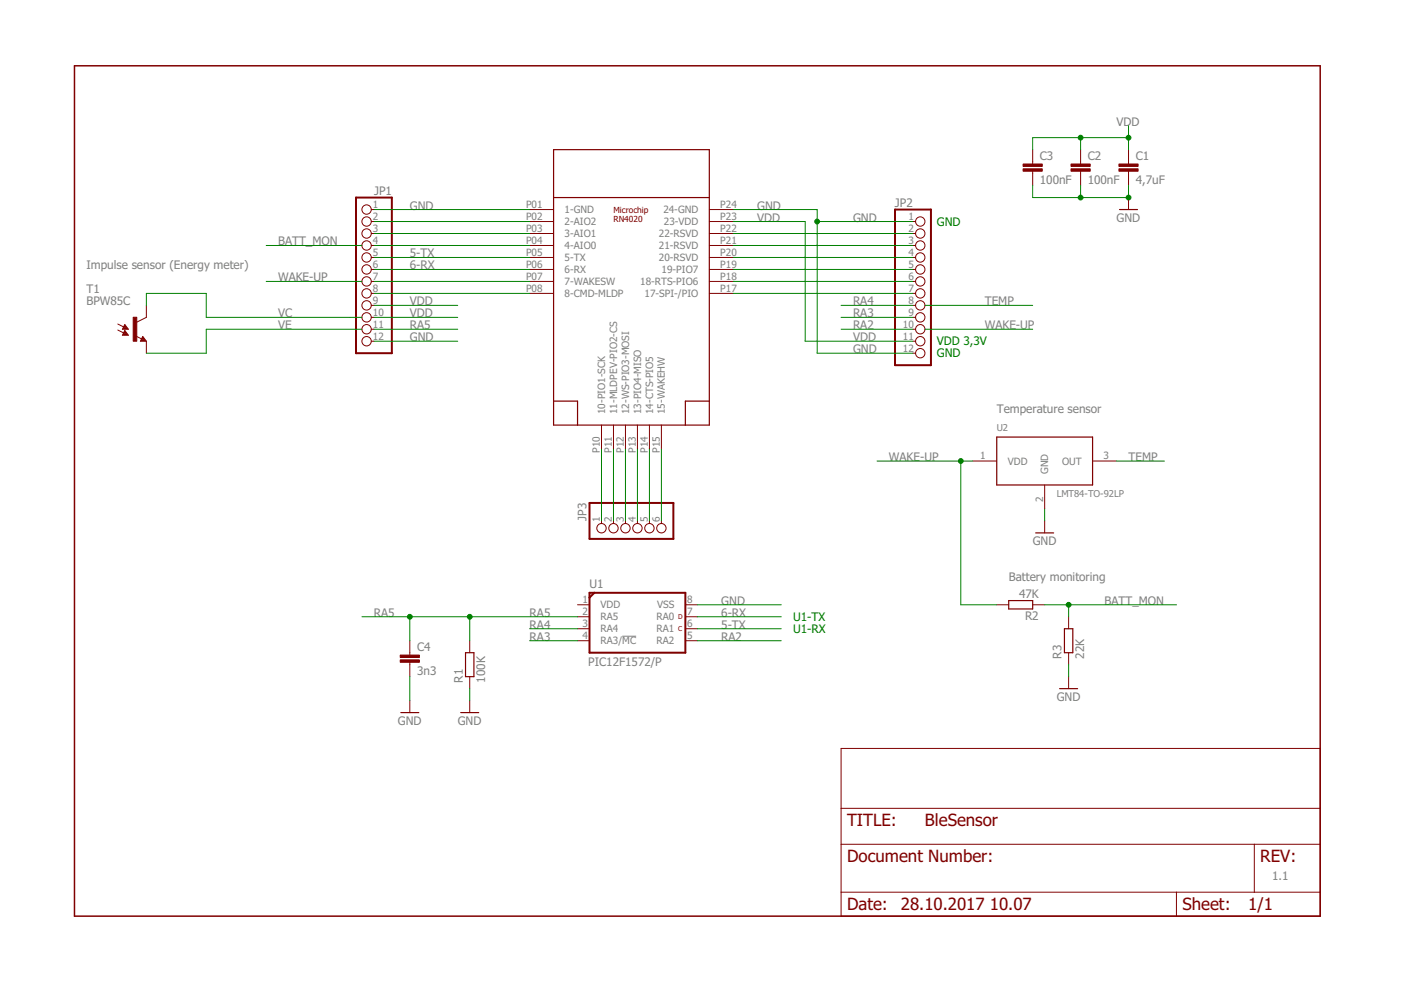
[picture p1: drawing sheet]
<svg xmlns="http://www.w3.org/2000/svg" width="297mm" height="210mm" viewBox="0 0 297 210" stroke-linecap="round" stroke-linejoin="round" font-family="sans-serif">
<path d="M131.9 134.9h3" fill="none" stroke="#808080" stroke-width=".21"/>
<g fill="none" stroke="#800000" stroke-width=".21">
<path d="M218.9 31.7v3.1M218.9 36.3v3M229.1 31.7v3.1M229.1 36.3v3M239.3 31.7v3.1M239.3 36.3v3M78.7 44.4h.6M78.7 47h.6M78.7 49.5h.6M78.7 52h.6M78.7 54.6h.6M78.7 57.1h.6"/>
<path d="M78.7 59.7h.6M112.3 44.4h5.1M112.3 47h5.1M112.3 49.5h5.1M112.3 52h5.1M112.3 54.6h5.1M112.3 57.1h5.1M112.3 59.7h5.1M150.4 44.4h5.1M150.4 47h5.1M150.4 49.5h5.1M150.4 52h5.1"/>
<path d="M150.4 54.6h5.1M150.4 57.1h5.1M150.4 59.7h5.1M193.6 47h.5M193.6 49.5h.5M193.6 52h.5M193.6 54.6h.5M193.6 57.1h.5M193.6 59.7h.5M239.3 41.9v2.5M25 70l1.2 .6M25 68.7l1.2 .6"/>
<path d="M26.5 68.8l.7 1h-1.2zM26.5 70.1l.7 1h-1.2zM28.8 71.2l1.2 .7M30.3 71.3l.7 1h-1.2zM31 64.7v2.6l-2 1M31 72.3v2.6M78.7 62.2h.6M78.7 64.7h.6M78.7 67.3h.6M78.7 69.8h.6M78.7 72.3h.6M112.3 62.2h5.1"/>
<path d="M150.4 62.2h5.1M193.6 62.2h.5M193.6 64.7h.5M193.6 67.3h.5M193.6 69.8h.5M193.6 72.3h.5M193.6 74.9h.5M127.5 90.1v5.1M130.1 90.1v5.1M132.6 90.1v5.1M135.1 90.1v5.1M137.7 90.1v5.1"/>
<path d="M140.2 90.1v5.1M206.2 97.7h5.1M231.6 97.7h5.1M127.5 110.4v.6M130.1 110.4v.6M132.6 110.4v.6M135.1 110.4v.6M137.7 110.4v.6M140.2 110.4v.6M221.5 102.8v5.1M221.5 110.4v2.6M86.9 135.8v3.1"/>
<path d="M99.6 135.8v2.6M122.4 133.3h2.6M122.4 130.8h2.6M122.4 128.2h2.6M122.4 135.8h2.6M145.3 133.3h2.5M145.3 130.8h2.5M145.3 128.2h2.5M145.3 135.8h2.5M211.3 128.2h2.6M218.9 128.2h2.6M226.6 130.8v2.5"/>
<path d="M226.6 138.4v2.5M86.9 140.4v3.1M86.9 148.5v2.6M99.6 143.5v2.5M99.6 148.5v2.6M178.3 158.7h101.6v35.5h-101.6zM226.6 143.5v2.5M178.3 179h101.6M178.3 171.4h101.6M265.9 179v10.2M178.3 189.2h101.6M249.4 189.2v5"/>
<circle cx="77.7" cy="47" r=".99"/>
<circle cx="77.7" cy="49.5" r=".99"/>
<circle cx="77.7" cy="57.1" r=".99"/>
<circle cx="77.7" cy="59.7" r=".99"/>
<circle cx="77.7" cy="44.4" r=".99"/>
<circle cx="77.7" cy="52" r=".99"/>
<circle cx="77.7" cy="54.6" r=".99"/>
<circle cx="195.1" cy="47" r=".99"/>
<circle cx="195.1" cy="49.5" r=".99"/>
<circle cx="195.1" cy="57.1" r=".99"/>
<circle cx="195.1" cy="59.7" r=".99"/>
<circle cx="195.1" cy="52" r=".99"/>
<circle cx="195.1" cy="54.6" r=".99"/>
<circle cx="77.7" cy="67.3" r=".99"/>
<circle cx="77.7" cy="72.3" r=".99"/>
<circle cx="77.7" cy="64.7" r=".99"/>
<circle cx="77.7" cy="69.8" r=".99"/>
<circle cx="77.7" cy="62.2" r=".99"/>
<circle cx="195.1" cy="72.3" r=".99"/>
<circle cx="195.1" cy="67.3" r=".99"/>
<circle cx="195.1" cy="69.8" r=".99"/>
<circle cx="195.1" cy="74.9" r=".99"/>
<circle cx="195.1" cy="64.7" r=".99"/>
<circle cx="195.1" cy="62.2" r=".99"/>
<circle cx="127.5" cy="112" r=".99"/>
<circle cx="130.1" cy="112" r=".99"/>
<circle cx="132.6" cy="112" r=".99"/>
<circle cx="135.1" cy="112" r=".99"/>
<circle cx="137.7" cy="112" r=".99"/>
<circle cx="140.2" cy="112" r=".99"/>
</g>
<g fill="none" stroke="#800000" stroke-width=".25">
<path d="M117.4 31.7h33v58.4h-33zM117.4 41.9h33M237.4 44.4h3.8M26.5 70.6l.1 .2h-.4l.3-.5 .5 .7h-.8M26.5 69.3l.1 .3h-.4l.3-.5 .5 .6h-.8M30.3 71.8l.1 .3h-.4l.3-.5 .5 .6h-.8M117.4 85h5v5.1M150.4 85h-5.1v5.1M211.3 92.7h20.3v10.1h-20.3zM219.6 113h3.8M98.7 138.4h1.8v5.1h-1.8zM213.9 127.3h5v1.8h-5z"/>
<path d="M225.7 133.3h1.8v5.1h-1.8zM85 151.1h3.8M97.7 151.1h3.8M224.7 146h3.8"/>
</g>
<path d="M15.8 13.9h264.1v180.3h-264.1z" fill="none" stroke="#800000" stroke-width=".32"/>
<g fill="#800000" stroke="#800000" stroke-width=".21">
<path d="M237.2 34.8h4.1v.5h-4.1z"/>
<path d="M237.2 35.8h4.1v.5h-4.1z"/>
<path d="M227.1 35.8h4v.5h-4z"/>
<path d="M227.1 34.8h4v.5h-4z"/>
<path d="M216.9 35.8h4.1v.5h-4.1z"/>
<path d="M216.9 34.8h4.1v.5h-4.1z"/>
<path d="M28.2 67.3h.8v5h-.8z"/>
<path d="M84.9 139.9h4v.5h-4z"/>
<path d="M84.9 138.9h4v.5h-4z"/>
</g>
<path d="M75.5 41.9h7.6v33h-7.6zM189.8 44.4h7.6v33h-7.6zM125 106.6h17.8v7.7h-17.8zM125 125.7h20.3v12.7h-20.3zM126 125.7l-1 1" fill="none" stroke="#800000" stroke-width=".42"/>
<g fill="none" stroke="#008000" stroke-width=".21">
<path d="M218.9 39.3v2.6h20.4v-2.6M229.1 29.2v2.5M229.1 39.3v2.6M239.3 26.6v5.1M239.3 29.2h-20.4v2.5M56.4 59.7h20.3M56.4 52h20.3M79.3 47h33M79.3 49.5h33M79.3 54.6h33M79.3 59.7h33M79.3 57.1h33"/>
<path d="M79.3 52h33M79.3 44.4h33M155.5 47h15.2v25.3h22.9M155.5 49.5h38.1M155.5 54.6h38.1M155.5 59.7h38.1M155.5 57.1h38.1M155.5 52h38.1M155.5 44.4h17.7v30.5h20.4M173.2 47h20.4M31 64.7v-2.5h12.7v5.1h33M76.7 69.8h-33v5.1h-12.7"/>
<path d="M79.3 67.3h17.7M79.3 64.7h17.7M79.3 72.3h17.7M79.3 69.8h17.7M79.3 62.2h33M155.5 62.2h38.1M178.3 67.3h15.3M178.3 64.7h15.3M178.3 69.8h15.3M196.1 64.7h22.8M196.1 69.8h22.8M127.5 95.2v15.2"/>
<path d="M130.1 95.2v15.2M132.6 95.2v15.2M135.1 95.2v15.2M137.7 95.2v15.2M140.2 95.2v15.2M185.9 97.7h20.3M203.7 97.7v30.5h7.6M236.7 97.7h10.2M221.5 107.9v2.5M76.7 130.8h45.7M86.9 130.8v5M99.6 130.8v5"/>
<path d="M112.3 133.3h10.1M112.3 135.8h10.1M147.8 133.3h17.8M147.8 135.8h17.8M147.8 130.8h17.8M147.8 128.2h17.8M221.5 128.2h27.9M226.6 128.2v2.6M86.9 143.5v5M99.6 146v2.5M226.6 140.9v2.6"/>
</g>
<g fill="#008000" stroke="#008000" stroke-width=".21">
<circle cx="229.1" cy="29.2" r=".51"/>
<circle cx="239.3" cy="29.2" r=".51"/>
<circle cx="173.2" cy="47" r=".51"/>
<circle cx="239.3" cy="41.9" r=".51"/>
<circle cx="229.1" cy="41.9" r=".51"/>
<circle cx="226.6" cy="128.2" r=".51"/>
<circle cx="86.9" cy="130.8" r=".51"/>
<circle cx="99.6" cy="130.8" r=".51"/>
<circle cx="203.7" cy="97.7" r=".51"/>
</g>
<g font-size="3.6" fill="#800000">
<text x="179.6" y="175.2">TITLE:</text>
<text x="196.1" y="175.2">BleSensor</text>
<text x="179.6" y="182.8">Document Number:</text>
<text x="267.2" y="182.8">REV:</text>
<text x="179.6" y="193">Date:</text>
<text x="191" y="193">28.10.2017</text>
<text x="209.9" y="193">10.07</text>
<text x="250.7" y="193">Sheet:</text>
<text x="264.7" y="193">1/1</text>
</g>
<g font-size="2.5" fill="#808080">
<text x="236.7" y="26.6">VD</text>
<text x="239.9" y="26.6">D</text>
<text x="220.5" y="33.9">C3</text>
<text x="230.6" y="33.9">C2</text>
<text x="240.8" y="33.9">C1</text>
<text x="79.3" y="41.3">JP1</text>
<text x="220.5" y="39">100nF</text>
<text x="230.6" y="39">100nF</text>
<text x="240.8" y="39">4,7uF</text>
<text x="86.9" y="44.4">GND</text>
<text x="160.5" y="47">VDD</text>
<text x="160.5" y="44.4">GND</text>
<text x="180.9" y="47">GND</text>
<text x="189.8" y="43.8">JP2</text>
<text x="236.7" y="47">GND</text>
<text x="59" y="52">BATT_MON</text>
<text x="18.3" y="57.1">Impulse sensor (Energy meter)</text>
<text x="59" y="59.7">WAKE-UP</text>
<text x="86.9" y="54.6">5-TX</text>
<text x="86.9" y="57.1">6-RX</text>
<text x="18.3" y="64.7">BPW85C</text>
<text x="18.3" y="62.2">T1</text>
<text x="86.9" y="64.7">VDD</text>
<text x="180.9" y="64.7">RA4</text>
<text x="208.8" y="64.7">TEMP</text>
<text x="59" y="69.8">VE</text>
<text x="59" y="67.3">VC</text>
<text x="86.9" y="67.3">VDD</text>
<text x="86.9" y="69.8">RA5</text>
<text x="180.9" y="69.8">RA2</text>
<text x="180.9" y="67.3">RA3</text>
<text x="208.8" y="69.8">WAKE-UP</text>
<text x="86.9" y="72.4">GND</text>
<text x="180.9" y="72.4">VDD</text>
<text x="180.9" y="74.9">GND</text>
<text x="211.3" y="87.6">Temperature sensor</text>
<text x="188.5" y="97.8">WAKE-UP</text>
<text x="239.3" y="97.8">TEMP</text>
<text x="124.4" y="110.4" transform="rotate(-90 124.4 110.4)">JP3</text>
<text x="219" y="115.5">GND</text>
<text x="125" y="124.7">U1</text>
<text x="213.9" y="123.1">Battery monitoring</text>
<text x="79.3" y="130.8">RA5</text>
<text x="112.3" y="130.8">RA5</text>
<text x="152.9" y="130.8">6-RX</text>
<text x="152.9" y="128.2">GND</text>
<text x="216.1" y="126.7">47K</text>
<text x="217.3" y="131.5">R2</text>
<text x="234.2" y="128.2">BATT_MON</text>
<text x="88.4" y="138">C4</text>
<text x="112.3" y="133.3">RA4</text>
<text x="112.3" y="135.8">RA3</text>
<text x="152.9" y="133.3">5-TX</text>
<text x="152.9" y="135.8">RA2</text>
<text x="88.4" y="143.1">3n3</text>
<text x="124.7" y="141.2">PIC12F1572/P</text>
<text x="225.1" y="139.7" transform="rotate(-90 225.1 139.7)">R3</text>
<text x="229.9" y="139.7" transform="rotate(-90 229.9 139.7)">22K</text>
<text x="98.1" y="144.7" transform="rotate(-90 98.1 144.7)">R1</text>
<text x="102.9" y="144.7" transform="rotate(-90 102.9 144.7)">100K</text>
<text x="224" y="148.5">GND</text>
<text x="84.4" y="153.6">GND</text>
<text x="97.1" y="153.6">GND</text>
<text x="269.7" y="186.6">1.1</text>
</g>
<g font-size="2.5" fill="#008000">
<text x="198.6" y="47.9">GND</text>
<text x="198.6" y="75.8">GND</text>
<text x="198.6" y="73.2">VDD 3,3V</text>
<text x="168.2" y="131.7">U1-TX</text>
<text x="168.2" y="134.2">U1-RX</text>
</g>
<g font-size="2.1" fill="#808080">
<text x="79.1" y="44.1">1</text>
<text x="79.1" y="46.6">2</text>
<text x="111.5" y="44.1">P01</text>
<text x="111.5" y="46.6">P02</text>
<text x="119.7" y="45.2">1-GND</text>
<text x="119.7" y="47.7">2-AIO2</text>
<text x="140.6" y="45.2">24-GND</text>
<text x="140.7" y="47.7">23-VDD</text>
<text x="152.7" y="46.6">P23</text>
<text x="152.7" y="44.1">P24</text>
<text x="192.6" y="46.6">1</text>
<text x="79.1" y="49.1">3</text>
<text x="79.1" y="51.7">4</text>
<text x="111.5" y="49.1">P03</text>
<text x="111.5" y="51.7">P04</text>
<text x="119.7" y="50.3">3-AIO1</text>
<text x="119.7" y="52.8">4-AIO0</text>
<text x="139.7" y="52.8">21-RSVD</text>
<text x="139.7" y="50.3">22-RSVD</text>
<text x="152.7" y="51.7">P21</text>
<text x="152.7" y="49.1">P22</text>
<text x="192.6" y="49.1">2</text>
<text x="192.6" y="51.7">3</text>
<text x="79.1" y="54.2">5</text>
<text x="79.1" y="56.8">6</text>
<text x="79.1" y="59.3">7</text>
<text x="111.5" y="54.2">P05</text>
<text x="111.5" y="56.8">P06</text>
<text x="111.5" y="59.3">P07</text>
<text x="119.7" y="55.3">5-TX</text>
<text x="119.7" y="57.9">6-RX</text>
<text x="139.7" y="55.3">20-RSVD</text>
<text x="140.3" y="57.9">19-PIO7</text>
<text x="152.7" y="59.3">P18</text>
<text x="152.7" y="56.8">P19</text>
<text x="152.7" y="54.2">P20</text>
<text x="192.6" y="54.2">4</text>
<text x="192.6" y="56.8">5</text>
<text x="192.6" y="59.3">6</text>
<text x="79.1" y="61.8">8</text>
<text x="79.1" y="64.4">9</text>
<text x="111.5" y="61.8">P08</text>
<text x="119.7" y="60.4">7-WAKESW</text>
<text x="119.7" y="63">8-CMD-MLDP</text>
<text x="135.7" y="60.4">18-RTS-PIO6</text>
<text x="136.7" y="63">17-SPI-/PIO</text>
<text x="152.7" y="61.8">P17</text>
<text x="192.6" y="61.8">7</text>
<text x="192.6" y="64.4">8</text>
<text x="79.1" y="66.9">10</text>
<text x="79.1" y="69.5">11</text>
<text x="191.4" y="69.5">10</text>
<text x="192.6" y="66.9">9</text>
<text x="79.1" y="72">12</text>
<text x="191.4" y="72">11</text>
<text x="191.4" y="74.5">12</text>
<text x="128.3" y="87.8" transform="rotate(-90 128.3 87.8)">10-PIO1-SCK</text>
<text x="130.8" y="87.8" transform="rotate(-90 130.8 87.8)">11-MLDPEV-PIO2-CS</text>
<text x="133.4" y="87.8" transform="rotate(-90 133.4 87.8)">12-WS-PIO3-MOSI</text>
<text x="135.9" y="87.8" transform="rotate(-90 135.9 87.8)">13-PIO4-MISO</text>
<text x="138.5" y="87.8" transform="rotate(-90 138.5 87.8)">14-CTS-PIO5</text>
<text x="141" y="87.8" transform="rotate(-90 141 87.8)">15-WAKEHW</text>
<text x="127.2" y="96" transform="rotate(-90 127.2 96)">P10</text>
<text x="129.7" y="96" transform="rotate(-90 129.7 96)">P11</text>
<text x="132.3" y="96" transform="rotate(-90 132.3 96)">P12</text>
<text x="134.8" y="96" transform="rotate(-90 134.8 96)">P13</text>
<text x="137.3" y="96" transform="rotate(-90 137.3 96)">P14</text>
<text x="139.9" y="96" transform="rotate(-90 139.9 96)">P15</text>
<text x="207.8" y="97.4">1</text>
<text x="213.7" y="98.5">VDD</text>
<text x="222.3" y="100.5" transform="rotate(-90 222.3 100.5)">GND</text>
<text x="225.2" y="98.5">OUT</text>
<text x="234" y="97.4">3</text>
<text x="221.1" y="106.3" transform="rotate(-90 221.1 106.3)">2</text>
<text x="127.2" y="110.7" transform="rotate(-90 127.2 110.7)">1</text>
<text x="129.7" y="110.7" transform="rotate(-90 129.7 110.7)">2</text>
<text x="132.3" y="110.7" transform="rotate(-90 132.3 110.7)">3</text>
<text x="134.8" y="110.7" transform="rotate(-90 134.8 110.7)">4</text>
<text x="137.3" y="110.7" transform="rotate(-90 137.3 110.7)">5</text>
<text x="139.9" y="110.7" transform="rotate(-90 139.9 110.7)">6</text>
<text x="123.5" y="127.9">1</text>
<text x="123.5" y="130.4">2</text>
<text x="127.3" y="129">VDD</text>
<text x="127.3" y="131.5">RA5</text>
<text x="139.2" y="131.5">RA0</text>
<text x="139.3" y="129">VSS</text>
<text x="145.7" y="130.4">7</text>
<text x="145.7" y="127.9">8</text>
<text x="123.5" y="132.9">3</text>
<text x="123.5" y="135.5">4</text>
<text x="127.3" y="134.1">RA4</text>
<text x="127.3" y="136.6">RA3/MC</text>
<text x="139.2" y="134.1">RA1</text>
<text x="139.2" y="136.6">RA2</text>
<text x="145.7" y="132.9">6</text>
<text x="145.7" y="135.5">5</text>
</g>
<g font-size="2" fill="#808080">
<text x="211.3" y="91.4">U2</text>
<text x="224" y="105.4">LMT84-TO-92LP</text>
</g>
<g font-size="1.8" fill="#800000">
<text x="130.1" y="45.1">Microchip</text>
<text x="130.1" y="47">RN4020</text>
</g>
<g font-size="1.4" fill="#800000">
<text x="143.8" y="131.3">D</text>
<text x="143.8" y="133.8">C</text>
</g>
</svg>
